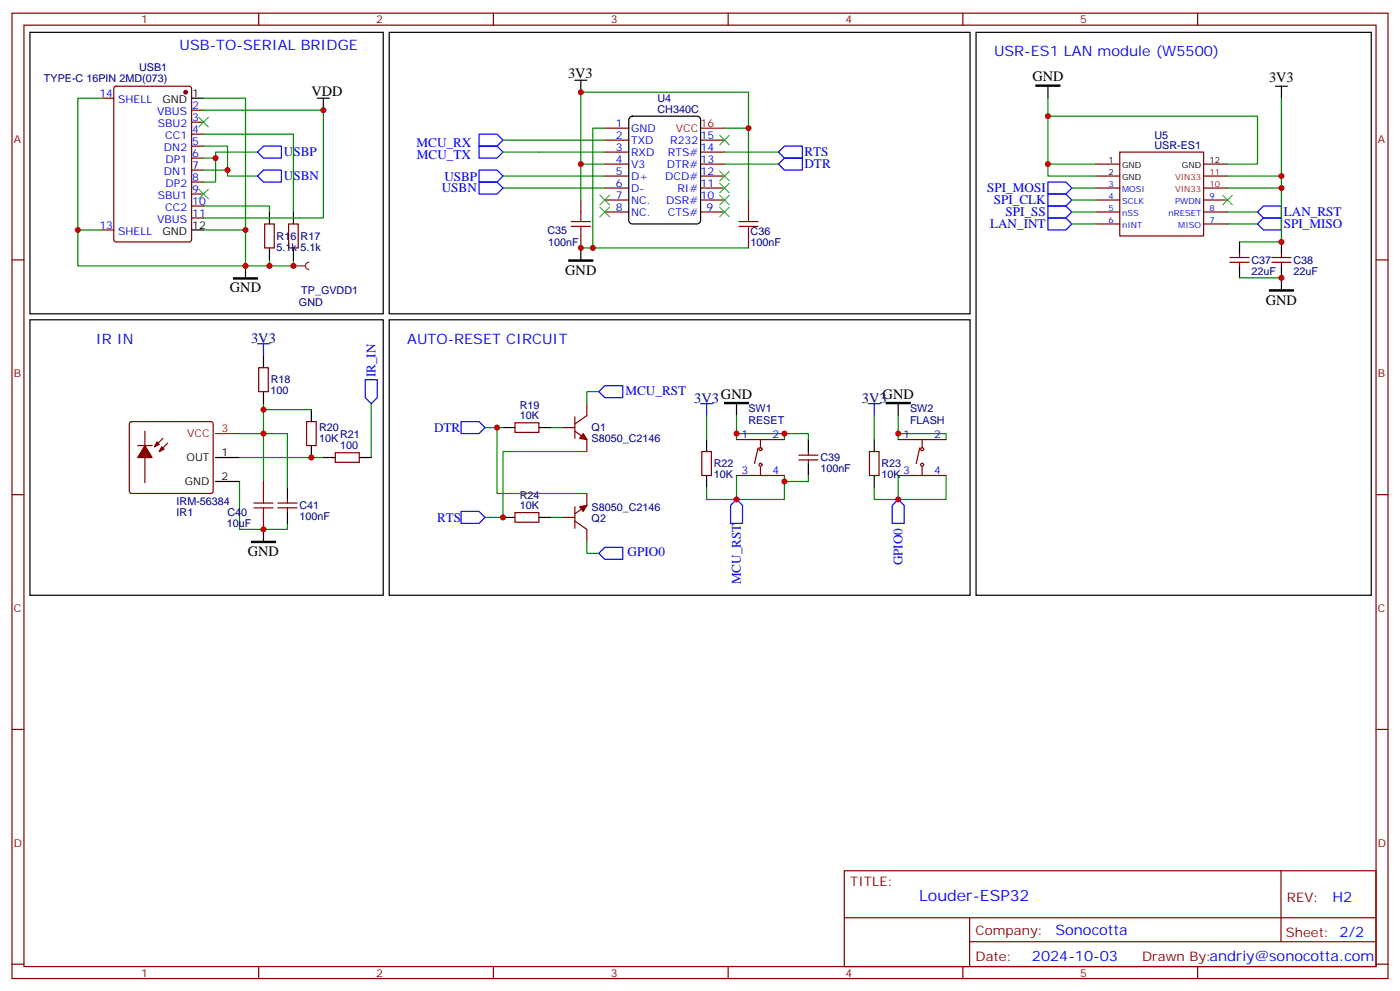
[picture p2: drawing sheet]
<svg xmlns="http://www.w3.org/2000/svg" width="412mm" height="292mm" viewBox="0 0 412 292" stroke-linecap="round" stroke-linejoin="round" font-family="sans-serif">
<g fill="none" stroke="#870000" stroke-width=".35">
<path d="M3.5 3.9h405.4v284.3h-405.4zM7.1 7.4h398.2v277.3h-398.2zM76.2 3.9v3.5M145.3 3.9v3.5M214.5 3.9v3.5M283.6 3.9v3.5M352.8 3.9v3.5M3.5 76.6h3.6M78 66h2.8v7h-2.8zM85 66h2.8v7h-2.8zM405.3 76.6h3.6M3.5 145.7h3.6"/>
<path d="M405.3 145.7h3.6M3.5 214.8h3.6M405.3 214.8h3.6M248.7 256.5h156.6v28.2h-156.6zM377.3 256.5v20.9M248.7 270.3h156.5M285.6 277.4h119.6M285.6 270.3v14.1M3.5 284h3.6M76.2 284.7v3.5M145.3 284.7v3.5M214.5 284.7v3.5"/>
<path d="M283.6 284.7v3.5M352.8 284.7v3.5M405.3 284h3.6"/>
</g>
<path d="M79.4 76.6v1.7h-7.1M86.4 76.6v1.7h-7M70.6 141.8v14.1h14.1v-1.7" fill="none" stroke="#008700" stroke-width=".35"/>
<path d="M79.4 62.4v3.6M79.4 73v3.6M86.4 62.4v3.6M86.4 73v3.6" fill="none" stroke="#000" stroke-width=".35"/>
<path d="M38.3 124.4l.5-.2h23.3l.5 .2 .2 .5v19.7l-.2 .5-.5 .2h-23.3l-.5-.2-.2-.5v-19.7z" fill="#fff" stroke="#870000" stroke-width=".35"/>
<g fill="none" stroke="#000" stroke-width=".35">
<path d="M8.8 9.5h104.1v82.9h-104.1zM114.7 9.5h171.1v82.9h-171.1zM287.5 9.5h116.4v165.8h-116.4zM56.4 28.9h3.6M93.5 28.9h3.5M95.2 28.9v3.6M169.3 23.6h3.6M171.1 23.6v3.6M185.4 34.7l.9-.5h19l.9 .5 .2 .6v29.6l-.5 .9-.6 .2h-19l-.9-.5-.2-.6v-29.6zM308.7 25.4v3.5M375.7 25.4h3.5M377.5 25.4v3.5"/>
<path d="M56.4 67.7h3.6M72.3 78.3v3.5M171.1 73v3.6M365.1 71.3v3.5M365.1 78.3v3.5M377.5 71.3v3.5M377.5 78.3v7.1M8.8 94.2h104.1v81.1h-104.1zM114.7 94.2h171.1v81.1h-171.1zM77.6 104.8v3.5M77.6 115.4v3.5M217 118.9v3.5"/>
<path d="M264.6 118.9v3.5M63.5 134.8h7.1M91.7 120.7v3.5M91.7 131.2v3.6M95.2 134.8h3.6M105.8 134.8h3.6M148.2 125.9h3.5M158.7 125.9h3.6M208.1 129.5v3.5M238.1 129.5v3.5M238.1 136.5v3.6M257.5 129.5v3.5"/>
<path d="M63.5 141.8h7.1M77.6 155.9v3.6M84.7 143.6v3.5M84.7 150.6v3.6M148.2 152.4h3.5M158.7 152.4h3.6M208.1 140.1v3.5M257.5 140.1v3.5"/>
</g>
<path d="M206.4 37.7h7M63.5 127.7h7.1" fill="none" stroke="#f00" stroke-width=".35"/>
<g fill="#870000" stroke="#870000" stroke-width=".35">
<path d="M42.7 131.2l2.1 3.6h-4.2z"/>
<path d="M47.6 131.6l.7 .7-1.4 .7z"/>
<path d="M46.2 130.2l.7 .7-1.4 .7z"/>
<path d="M171.8 127.7l1.1 1.8-2.2-.4z"/>
<path d="M170.7 149.2l2.2-.3-1.1 1.7z"/>
<circle cx="54.7" cy="27.2" r=".53"/>
</g>
<g fill="none" stroke="#870000" stroke-width=".35">
<path d="M30 28.9h3.5M33.7 25.6l.5-.2h21.5l.7 .4v44.8l-.4 .6-21.8 .1-.6-.5-.1-44.7zM56.4 32.5h3.6M56.4 36h3.6M56.4 39.5h3.6M178.2 37.7h7M56.4 43h3.6M56.4 46.6h3.6M56.4 50.1h3.6M56.4 53.6h3.6M56.4 57.2h3.6M171.1 58.9v3.5"/>
<path d="M178.2 41.3h7M178.2 44.8h7M178.2 48.3h7M178.2 51.9h7M178.2 55.4h7M178.2 58.9h7M206.4 41.3h7M206.4 44.8h7M206.4 48.3h7M206.4 51.9h7M206.4 55.4h7M206.4 58.9h7"/>
<path d="M220.5 58.9v3.5M322.8 48.3h7M322.8 51.9h7M322.8 55.4h7M322.8 58.9h7M329.8 44.8h24.7v24.7h-24.7zM354.5 48.3h7.1M354.5 51.9h7.1M354.5 55.4h7.1M354.5 58.9h7.1M30 67.7h3.5M56.4 60.7h3.6"/>
<path d="M56.4 64.2h3.6M171.1 69.5v3.5M178.2 62.4h7M206.4 62.4h7M220.5 69.5v3.5M322.8 62.4h7M322.8 66h7M354.5 62.4h7.1M354.5 66h7.1M362.3 77.3h5.6M362.3 75.8h5.6M365.1 74.8v1"/>
<path d="M365.1 77.3v1M374.6 77.3h5.7M374.6 75.8h5.7M377.5 74.8v1M377.5 77.3v1M76.2 108.3h2.8v7.1h-2.8zM172.9 118.9v3.5l-3.6 2.5M40.6 131.2h4.2M42.7 127v15.2M48 129.1l-2.5 2.5M49.4 130.5l-2.5 2.5M90.3 124.2h2.8v7h-2.8z"/>
<path d="M98.8 133.4h7v2.8h-7zM151.7 124.5h7v2.9h-7zM165.8 125.9h3.5M169.3 127l3.6 2.5v3.5M169.3 122.8v6.3M206.7 133h2.8v7.1h-2.8zM217 129.5h14.1M223.3 131.9l-1.1 4.6M224 129.5v2.4M224 137.6v2.5M235.3 135.5h5.6M235.3 134.1h5.6"/>
<path d="M238.1 133v1.1M238.1 135.5v1M256.1 133h2.8v7.1h-2.8zM264.6 129.5h14.1M270.9 131.9l-1 4.6M271.6 129.5v2.4M271.6 137.6v2.5M77.6 141.8v3.5M77.6 152.4v3.5M81.8 148.2h5.7M81.8 149.6h5.7M84.7 147.1v1.1"/>
<path d="M84.7 149.6v1M151.7 151h7v2.8h-7zM165.8 152.4h3.5M169.3 153.5l3.6 2.4v3.6M169.3 149.2v6.4M172.9 145.3v3.6l-3.6 2.4M217 140.1h14.1M264.6 140.1h14.1"/>
<circle cx="224" cy="136.9" r=".44"/>
<circle cx="224" cy="132.3" r=".44"/>
<circle cx="271.6" cy="132.3" r=".44"/>
<circle cx="271.6" cy="136.9" r=".44"/>
</g>
<path d="M305.2 25h7v.4h-7zM167.6 76.6h7v.3h-7zM68.8 81.8h7v.4h-7zM373.9 85.4h7.1v.3h-7.1zM213.4 118.5h7.1v.4h-7.1zM261.1 118.5h7v.4h-7zM74.1 159.5h7v.3h-7z" fill="#000" stroke="#000" stroke-width=".35"/>
<g fill="none" stroke="#008700" stroke-width=".35">
<path d="M30 28.9h-7.1v38.8h7.1M60 28.9h12.3v38.8M60 32.5h35.2v31.7h-35.2M60 39.5h26.4v22.9M178.2 37.7h-3.6v35.3M213.4 37.7h7.1v-10.5h-49.4v21.1h7.1M220.5 37.7v21.2M308.7 28.9v19.4h14.1M308.7 34.2h61.7v14.1h-8.8M377.5 28.9v23h-15.9M60 43h7v8.9h8.8M60 46.6h3.5"/>
<path d="M60 50.1h7M75.8 44.8h-12.3v8.8h-3.5M148.2 41.3h30M148.2 44.8h30M148.2 51.9h30M148.2 55.4h30M171.1 48.3v10.6M213.4 44.8h15.9M213.4 48.3h15.9M308.7 48.3v3.6h14.1M315.7 55.4h7.1M315.7 58.9h7.1"/>
<path d="M377.5 51.9v3.5h-15.9M377.5 55.4v15.9h-12.4M22.9 67.7v10.6h49.4v-10.6h-12.3M60 60.7h19.4v1.7M171.1 73h49.4M315.7 62.4h7.1M315.7 66h7.1M361.6 62.4h8.8M361.6 66h8.8M365.1 81.8h12.4M77.6 118.9v22.9M109.4 118.9v15.9"/>
<path d="M176.4 115.4h-3.5v3.5M70.6 127.7h14.1v15.9M70.6 134.8h24.6M77.6 120.7h14.1M142.9 125.9h5.3M146.4 125.9v19.4h26.5M162.3 125.9h3.5M172.9 133h-24.7v19.4h-5.3M208.1 122.4v7.1M217 127.7h14.1v1.8M217 122.4v7.1M231.1 127.7h7v1.8"/>
<path d="M257.5 122.4v7.1M264.6 127.7h14.1v1.8M264.6 122.4v7.1M162.3 152.4h3.5M172.9 159.5v3.5h3.5M208.1 143.6v3.5h8.9M217 140.1v7h14.1v-7M238.1 140.1v1.7h-7M257.5 143.6v3.5h7.1M264.6 140.1v7h14.1v-7"/>
</g>
<path d="M168.3 66.7h5.6M168.3 65.3h5.6M171.1 62.4v2.9M171.1 66.7v2.8M217.7 66.7h5.6M217.7 65.3h5.6M220.5 62.4v2.9M220.5 66.7v2.8M74.8 149.6h5.6M74.8 148.2h5.6M77.6 145.3v2.9M77.6 149.6v2.8" fill="none" stroke="#a10000" stroke-width=".35"/>
<g fill="none" stroke="#00f" stroke-width=".35">
<path d="M141.1 39.5h5.3l1.8 1.8-1.8 1.7h-5.3zM75.8 44.8l1.8-1.8h5.3v3.6h-5.3zM75.8 51.9l1.8-1.8h5.3v3.5h-5.3zM141.1 50.1h5.3l1.8 1.8-1.8 1.7h-5.3zM141.1 53.6h5.3l1.8 1.8-1.8 1.8h-5.3zM141.1 43h5.3l1.8 1.8-1.8 1.8h-5.3zM229.3 48.3l1.8-1.7h5.3v3.5h-5.3zM229.3 44.8l1.8-1.8h5.3v3.6h-5.3zM308.7 53.6h5.3l1.7 1.8-1.7 1.8h-5.3zM308.7 57.2h5.3l1.7 1.7-1.7 1.8h-5.3zM308.7 60.7h5.3l1.7 1.7-1.7 1.8h-5.3zM308.7 64.2h5.3l1.7 1.8-1.7 1.7h-5.3z"/>
<path d="M370.4 66l1.8-1.8h5.3v3.5h-5.3zM370.4 62.4l1.8-1.7h5.3v3.5h-5.3zM75.8 101.2h3.6M77.6 101.2v3.6M107.6 111.8h3.5v5.3l-1.7 1.8-1.8-1.8zM178.2 113.6h5.2v3.5h-5.2l-1.8-1.7zM206.4 118.9h3.5M208.1 118.9v3.5M255.8 118.9h3.5M257.5 118.9v3.5M135.8 124.2h5.3l1.8 1.7-1.8 1.8h-5.3zM135.8 150.6h5.3l1.8 1.8-1.8 1.8h-5.3z"/>
<path d="M217 147.1l1.7 1.8v5.3h-3.5v-5.3zM264.6 147.1l1.7 1.8v5.3h-3.5v-5.3zM176.4 163l1.8-1.8h5.2v3.5h-5.2z"/>
</g>
<g fill="none" stroke="#3c3" stroke-width=".35">
<path d="M58.6 34.6l2.8 2.8M61.4 34.6l-2.8 2.8M212 39.9l2.8 2.8M214.8 39.9l-2.8 2.8M58.6 55.7l2.8 2.9M61.4 55.7l-2.8 2.9M176.7 57.5l2.9 2.8M179.6 57.5l-2.9 2.8M212 50.4l2.8 2.9M212 54l2.8 2.8M212 57.5l2.8 2.8M214.8 50.4l-2.8 2.9"/>
<path d="M214.8 54l-2.8 2.8M214.8 57.5l-2.8 2.8M360.2 57.5l2.8 2.8M363 57.5l-2.8 2.8M176.7 61l2.9 2.9M179.6 61l-2.9 2.9M212 61l2.8 2.9M214.8 61l-2.8 2.9"/>
</g>
<path d="M86.4 78.3h3.6M91 77.3a1.06 1.06 0 0 0-1 1 1.06 1.06 0 0 0 1 1.1" fill="none" stroke="#8c2424" stroke-width=".35"/>
<circle cx="86.4" cy="78.3" r=".18" fill="#8c2424"/>
<g fill="#c00">
<circle cx="79.4" cy="78.3" r=".88"/>
<circle cx="77.6" cy="155.9" r=".88"/>
<circle cx="77.6" cy="127.7" r=".88"/>
<circle cx="91.7" cy="134.8" r=".88"/>
<circle cx="77.6" cy="120.6" r=".88"/>
<circle cx="22.9" cy="67.7" r=".88"/>
<circle cx="72.3" cy="78.3" r=".88"/>
<circle cx="72.3" cy="67.7" r=".88"/>
<circle cx="95.3" cy="32.5" r=".88"/>
<circle cx="63.5" cy="46.6" r=".88"/>
<circle cx="67" cy="50.1" r=".88"/>
<circle cx="264.6" cy="147.1" r=".88"/>
<circle cx="217" cy="147.1" r=".88"/>
<circle cx="148.2" cy="152.4" r=".88"/>
<circle cx="146.4" cy="125.9" r=".88"/>
<circle cx="264.6" cy="127.7" r=".88"/>
<circle cx="217" cy="127.7" r=".88"/>
<circle cx="231.1" cy="127.7" r=".88"/>
<circle cx="231.1" cy="141.8" r=".88"/>
<circle cx="171.1" cy="48.3" r=".88"/>
<circle cx="171.1" cy="73" r=".88"/>
<circle cx="220.5" cy="37.7" r=".88"/>
<circle cx="174.6" cy="73" r=".88"/>
<circle cx="171.1" cy="27.2" r=".88"/>
<circle cx="308.7" cy="48.3" r=".88"/>
<circle cx="308.7" cy="34.2" r=".88"/>
<circle cx="377.5" cy="51.9" r=".88"/>
<circle cx="377.5" cy="55.4" r=".88"/>
<circle cx="377.5" cy="71.3" r=".88"/>
<circle cx="377.5" cy="81.8" r=".88"/>
<circle cx="86.4" cy="78.3" r=".88"/>
</g>
<text font-size="4.6" fill="#00f" x="270.8" y="265.5">Louder-ESP32</text>
<g font-size="4.2" fill="#00f">
<text x="52.9" y="14.8">USB-TO-SERIAL BRIDGE</text>
<text x="292.8" y="16.6">USR-ES1 LAN module (W5500)</text>
<text x="28.2" y="101.2">IR IN</text>
<text x="119.9" y="101.2">AUTO-RESET CIRCUIT</text>
<text x="392.5" y="265.7">H2</text>
<text x="310.9" y="275.3">Sonocotta</text>
<text x="304" y="283.1">2024-10-03</text>
</g>
<g font-size="4.2">
<text x="167.3" y="22.9">3V3</text>
<text x="304.1" y="24">GND</text>
<text x="91.7" y="28.2">VDD</text>
<text x="373.8" y="24.2">3V3</text>
<text x="166.5" y="80.9">GND</text>
<text x="67.7" y="86.2">GND</text>
<text x="372.9" y="89.7">GND</text>
<text x="212.4" y="117.4">GND</text>
<text x="260" y="117.4">GND</text>
<text x="73" y="163.7">GND</text>
</g>
<g font-size="4.2" fill="#000080">
<text x="74" y="100.9">3V3</text>
<text x="204.5" y="118.6">3V3</text>
<text x="253.9" y="118.6">3V3</text>
</g>
<g font-size="3.9" fill="#00f">
<text x="83.6" y="46">USBP</text>
<text x="122.7" y="43.4">MCU_RX</text>
<text x="122.8" y="46.8">MCU_TX</text>
<text x="237" y="45.9">RTS</text>
<text x="83.6" y="53">USBN</text>
<text x="130.9" y="53.2">USBP</text>
<text x="237" y="49.4">DTR</text>
<text x="130.1" y="56.7">USBN</text>
<text x="290.8" y="56.7">SPI_MOSI</text>
<text x="292.8" y="60.2">SPI_CLK</text>
<text x="296.2" y="63.7">SPI_SS</text>
<text x="378.2" y="63.6">LAN_RST</text>
<text x="291.6" y="67.3">LAN_INT</text>
<text x="378.2" y="67.2">SPI_MISO</text>
<text x="110.6" y="111.1" transform="rotate(-90 110.6 111.1)">IR_IN</text>
<text x="184.3" y="116.5">MCU_RST</text>
<text x="127.8" y="127.2">DTR</text>
<text x="128.7" y="153.6">RTS</text>
<text x="184.9" y="163.7">GPIO0</text>
<text x="265.9" y="166.6" transform="rotate(-90 265.9 166.6)">GPIO0</text>
<text x="218.2" y="172.1" transform="rotate(-90 218.2 172.1)">MCU_RST</text>
</g>
<g font-size="3.9" fill="#800">
<text x="250.5" y="261.1">TITLE:</text>
<text x="379.1" y="265.7">REV:</text>
<text x="287.4" y="275.3">Company:</text>
<text x="378.7" y="275.9">Sheet: 2/2</text>
<text x="287.4" y="282.9">Date:</text>
<text x="336.4" y="283">Drawn By:andriy@sonocotta.com</text>
</g>
<g font-size="3.2" fill="#800">
<text x="41.6" y="6.9">1</text>
<text x="110.8" y="6.9">2</text>
<text x="179.9" y="6.9">3</text>
<text x="249.1" y="6.9">4</text>
<text x="318.2" y="6.9">5</text>
<text x="4.1" y="42">A</text>
<text x="405.9" y="42">A</text>
<text x="4.1" y="111.1">B</text>
<text x="405.9" y="111.1">B</text>
<text x="4.1" y="180.3">C</text>
<text x="405.9" y="180.3">C</text>
<text x="4.1" y="249.4">D</text>
<text x="405.9" y="249.4">D</text>
<text x="41.6" y="287.7">1</text>
<text x="110.8" y="287.7">2</text>
<text x="179.9" y="287.7">3</text>
<text x="249.1" y="287.7">4</text>
<text x="318.2" y="287.7">5</text>
</g>
<g font-size="3.2" fill="#000080">
<text x="41" y="21">USB1</text>
<text x="12.9" y="24.2">TYPE-C 16PIN 2MD(073)</text>
<text x="193.7" y="29.9">U4</text>
<text x="193.7" y="33.2">CH340C</text>
<text x="340.1" y="40.8">U5</text>
<text x="340.1" y="43.7">USR-ES1</text>
<text x="81.5" y="70.6">R16</text>
<text x="88.5" y="70.6">R17</text>
<text x="161.2" y="68.9">C35</text>
<text x="221.1" y="69.2">C36</text>
<text x="81.5" y="73.9">5.1k 5.1k</text>
<text x="161.5" y="72.4">100nF</text>
<text x="221.1" y="72.4">100nF</text>
<text x="368.7" y="77.7">C37</text>
<text x="381" y="77.7">C38</text>
<text x="368.7" y="80.9">22uF</text>
<text x="381" y="80.9">22uF</text>
<text x="88.8" y="86.5">TP_GVDD1</text>
<text x="88.1" y="90">GND</text>
<text x="79.7" y="112.9">R18</text>
<text x="79.7" y="116.1">100</text>
<text x="153.1" y="123.5">10K</text>
<text x="153.1" y="120.4">R19</text>
<text x="220.4" y="124.8">RESET</text>
<text x="220.4" y="121.5">SW1</text>
<text x="268.1" y="124.8">FLASH</text>
<text x="268.1" y="121.5">SW2</text>
<text x="94" y="130.3">10K</text>
<text x="94" y="127.1">R20</text>
<text x="100.2" y="129.1">R21</text>
<text x="174.3" y="130.2">S8050_C2146</text>
<text x="174.3" y="127">Q1</text>
<text x="100.2" y="132.3">100</text>
<text x="210.3" y="137.7">R22</text>
<text x="241.7" y="135.9">C39</text>
<text x="259.6" y="137.7">R23</text>
<text x="210.3" y="140.8">10K</text>
<text x="241.7" y="139.1">100nF</text>
<text x="259.6" y="140.8">10K</text>
<text x="52" y="148.9">IRM-56384</text>
<text x="153.1" y="149.9">10K</text>
<text x="153.1" y="146.9">R24</text>
<text x="52" y="152.1">IR1</text>
<text x="66.8" y="155.3">10uF</text>
<text x="67" y="152.1">C40</text>
<text x="88.2" y="153.2">100nF</text>
<text x="88.2" y="150">C41</text>
<text x="174.3" y="150.6">S8050_C2146</text>
<text x="174.3" y="153.8">Q2</text>
</g>
<g font-size="3.2" fill="#00f">
<text x="29.3" y="28.6">14</text>
<text x="34.8" y="30.3">SHELL</text>
<text x="46.3" y="33.9">VBUS</text>
<text x="56.6" y="32.1">2</text>
<text x="56.6" y="35.6">3</text>
<text x="46.5" y="37.4">SBU2</text>
<text x="48.7" y="40.9">CC1</text>
<text x="56.6" y="39.2">4</text>
<text x="181.4" y="40.9">2</text>
<text x="181.4" y="37.4">1</text>
<text x="185.9" y="38.8">GND</text>
<text x="206.4" y="40.9">15</text>
<text x="48.3" y="44.5">DN2</text>
<text x="48.8" y="48">DP1</text>
<text x="56.6" y="42.7">5</text>
<text x="56.6" y="46.2">6</text>
<text x="181.4" y="48">4</text>
<text x="181.4" y="44.5">3</text>
<text x="185.9" y="45.9">RXD</text>
<text x="185.9" y="42.3">TXD</text>
<text x="196.7" y="45.9">RTS#</text>
<text x="197.4" y="42.3">R232</text>
<text x="206.4" y="44.5">14</text>
<text x="206.4" y="48">13</text>
<text x="48.3" y="51.5">DN1</text>
<text x="56.6" y="49.7">7</text>
<text x="56.6" y="53.3">8</text>
<text x="181.4" y="51.5">5</text>
<text x="185.9" y="52.9">D+</text>
<text x="185.9" y="49.4">V3</text>
<text x="196" y="52.9">DCD#</text>
<text x="196.5" y="49.4">DTR#</text>
<text x="206.4" y="51.5">12</text>
<text x="46.5" y="58.6">SBU1</text>
<text x="48.8" y="55">DP2</text>
<text x="56.6" y="56.8">9</text>
<text x="181.4" y="58.6">7</text>
<text x="181.4" y="55">6</text>
<text x="185.9" y="60">NC.</text>
<text x="185.9" y="56.4">D-</text>
<text x="196.3" y="60">DSR#</text>
<text x="199.5" y="56.4">RI#</text>
<text x="206.4" y="55">11</text>
<text x="206.4" y="58.6">10</text>
<text x="46.3" y="65.6">VBUS</text>
<text x="48.7" y="62.1">CC2</text>
<text x="56.6" y="60.3">10</text>
<text x="56.6" y="63.9">11</text>
<text x="181.4" y="62.1">8</text>
<text x="185.9" y="63.5">NC.</text>
<text x="196.7" y="63.5">CTS#</text>
<text x="208.1" y="62.1">9</text>
<text x="29.3" y="67.4">13</text>
<text x="34.8" y="69.1">SHELL</text>
<text x="218.5" y="129.1">1</text>
<text x="227.5" y="129.1">2</text>
<text x="266.1" y="129.1">1</text>
<text x="275.2" y="129.1">2</text>
<text x="218.5" y="139.7">3</text>
<text x="227.5" y="139.7">4</text>
<text x="266.1" y="139.7">3</text>
<text x="275.2" y="139.7">4</text>
</g>
<g font-size="3.2">
<text x="56.6" y="28.6">1</text>
<text x="47.9" y="30.3">GND</text>
<text x="47.9" y="69.1">GND</text>
<text x="56.6" y="67.4">12</text>
<text x="55" y="135.8">OUT</text>
<text x="65.3" y="134.4">1</text>
<text x="54.5" y="142.9">GND</text>
<text x="65.3" y="141.5">2</text>
</g>
<g font-size="3.2" fill="#f00">
<text x="199.1" y="38.8">VCC</text>
<text x="206.4" y="37.4">16</text>
<text x="55.1" y="128.8">VCC</text>
<text x="65.3" y="127.4">3</text>
</g>
<g font-size="2.5">
<text x="326.5" y="48">1</text>
<text x="356.3" y="48">12</text>
<text x="326.5" y="51.5">2</text>
<text x="330.6" y="49.4">GND</text>
<text x="330.6" y="52.9">GND</text>
<text x="348.2" y="49.4">GND</text>
</g>
<g font-size="2.5" fill="#f00">
<text x="346.1" y="52.9">VIN33</text>
<text x="356.3" y="51.5">11</text>
<text x="346.1" y="56.4">VIN33</text>
<text x="356.3" y="55">10</text>
</g>
<g font-size="2.5" fill="#00f">
<text x="326.5" y="55">3</text>
<text x="326.5" y="58.6">4</text>
<text x="330.6" y="56.4">MOSI</text>
<text x="330.6" y="60">SCLK</text>
<text x="346.2" y="60">PWDN</text>
<text x="356.3" y="58.6">9</text>
<text x="326.5" y="62.1">5</text>
<text x="326.5" y="65.6">6</text>
<text x="330.6" y="63.5">nSS</text>
<text x="344.2" y="63.5">nRESET</text>
<text x="356.3" y="65.6">7</text>
<text x="356.3" y="62.1">8</text>
<text x="330.6" y="67">nINT</text>
<text x="347.1" y="67">MISO</text>
</g>
</svg>
